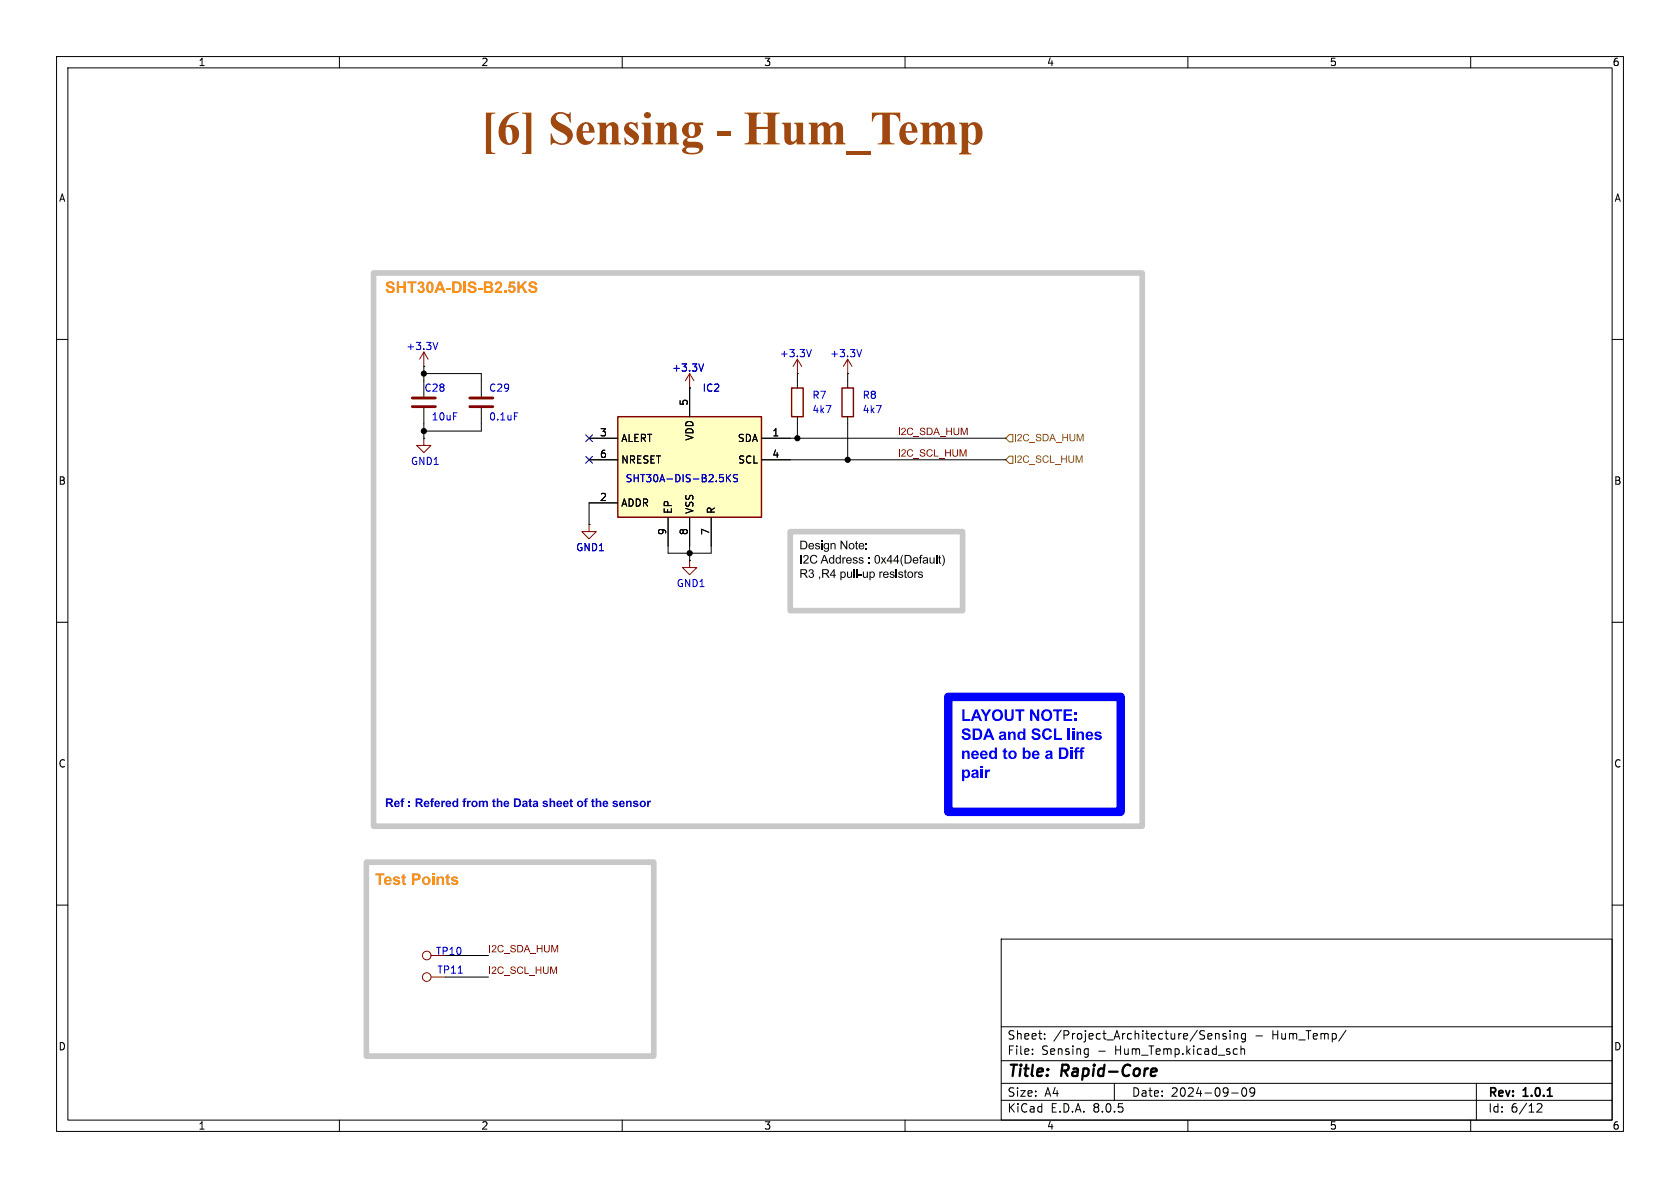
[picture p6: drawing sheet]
<svg xmlns="http://www.w3.org/2000/svg" width="297mm" height="210mm" viewBox="0 0 297 210" stroke-linecap="round" stroke-linejoin="round" font-family="sans-serif">
<g fill="none" stroke="#000" stroke-width=".18">
<path d="M10 10h277v190h-277zM12 12h273v186h-273zM60 10v2M110 10v2M160 10v2M210 10v2M260 10v2M10 60h2M285 60h2M74.9 64.8h.1M74.9 67.3v2.8M74.9 72.1v2.8"/>
<path d="M85.1 67.3v2.8M85.1 72.1v2.8M121.9 68.6h.1M10 110h2M285 110h2M10 160h2M285 160h2M177 166h108v32h-108zM60 198v2M110 198v2M160 198v2M177 194.5h108"/>
<path d="M177 191.5h108M177 187.5h108M177 181.5h108M182.5 186.3v.1M182.5 185.5v.1M184.7 183.6v.1M184.7 182.8v.1M192.2 185.4l.2 .1M192.4 185.4v1.2l-.2 .2M192.4 186.3l-.2 .1M197 191.5v3M210 198v2"/>
<path d="M214.9 182.7v1M214.9 182.8l.2-.1 .4 .1v.9M216.7 182.8l-.3-.1-.2 .2v.2l.5 .2v.3h-.5M217.5 182.2v.1M217.5 182.7v1M217.7 193.2h1.2M218.2 182.8l.2-.1 .3 .1 .1 .9M218.2 182.7v1M218.6 185.4l.1 .1M218.7 186.3l-.1 .1M219.4 184.9v1.5M219.4 185.5l.2-.1 .4 .1v.9"/>
<path d="M219.7 192.4l.2-.1a.81 .81 0 0 1 .6 .6 .81 .81 0 0 1-.3 .8l-.2 .1a.81 .81 0 0 1-.3-1.4zM220.2 182.8l-.5-.1-.2 .3v.4l.1 .2h.6M220.2 182.7v1.2l-.3 .3-.4-.1M221.8 192.9l-.3 .3h-.3l-.2-.3 .1-.5 .4-.1 .2 .1a.99 .99 0 0 1-.3 1.4h-.3M238 182.1l-1.3 2M260 198v2M261 191.5v6.5M271.7 195.2l.6-.1 .2 .1 .1 .3-.9 1.1h.9"/>
</g>
<path d="M273.6 193.8h.8" fill="none" stroke="#000" stroke-width=".3"/>
<path d="M203.6 189l.6-.1 .2 .1 .1 .4-1 .1M204.3 190.1l-.6 .1" fill="none" stroke="#000" stroke-width=".4"/>
<path d="M74.9 62.2l-.7 1.3M74.9 62.2v2.6M74.9 62.2l.8 1.3M121.9 66l-.7 1.3M121.9 66v2.6M121.9 66l.8 1.3" fill="none" stroke="#840000" stroke-width=".18"/>
<path d="M77.4 60.5l-.4 1.3M90.9 73h.7M124.4 64.3l-.4 1.3" fill="none" stroke="#0000c2" stroke-width=".18"/>
<path d="M72.9 71.9h4.1M72.9 70.4h4.1M83.1 71.9h4M83.1 70.4h4" fill="none" stroke="#840000" stroke-width=".51"/>
<path d="M109.2 73.7h25.4v17.7h-25.4z" fill="#ffffc2"/>
<path d="M109.2 73.7h25.4v17.7h-25.4zM140 68.6h2v5.1h-2zM148.8 68.6h2.1v5.1h-2.1z" fill="none" stroke="#840000" stroke-width=".25"/>
<g fill="none" stroke="#000" stroke-width=".18">
<path d="M74.9 77.5h.1M104.1 77.5h5.1M121.9 68.6v5.1M134.6 77.5h5.1M141 66h.1M141 67.3v1.3M141 73.7v1.2M149.9 66h.1M149.9 67.3v1.3M149.9 73.7v1.2M104.1 92.7h.1M104.1 88.9h5.1"/>
<path d="M104.1 81.3h5.1M118.1 91.4v5.1M121.9 99.1h.1M121.9 91.4v5.1M125.7 91.4v5.1M134.6 81.3h5.1"/>
</g>
<path d="M143.4 61.8l-.4 1.3M152.3 61.8l-.4 1.3M127.8 84.5v.5M128.4 83.9v1.3M128.6 84.4l.6 .8M129.2 83.9l-.8 .7M130.4 84l-.5-.1-.2 .2 .1 .3 .5 .3v.3l-.2 .2-.4-.1M81 172h.7" fill="none" stroke="#0000c2" stroke-width=".18"/>
<g fill="none" stroke="#840000" stroke-width=".18">
<path d="M74.9 77.5v1.2h1.3l-1.3 1.3-1.2-1.3h1.2M141 63.5l-.8 1.3M141 63.5v2.5M141 63.5l.7 1.3M149.9 63.5l-.8 1.3M149.9 63.5v2.5M149.9 63.5l.7 1.3M104.1 92.7v1.3h1.3l-1.3 1.3-1.2-1.3h1.2M121.9 99.1v1.2h1.3l-1.3 1.3-1.3-1.3h1.3M76.2 172.7h2.5M76.2 168.9h2.5"/>
<circle cx="75.4" cy="172.7" r=".76"/>
<circle cx="75.4" cy="168.9" r=".76"/>
</g>
<path d="M177.8 77.5l.6-.7h.7v1.3h-.7zM178.4 80.6h.7v1.3h-.7l-.6-.6z" fill="none" stroke="#725600" stroke-width=".18"/>
<path d="M139.7 94h30.5v14h-30.5z" fill="none" stroke="#c8c8c8" stroke-width="1"/>
<g fill="#000">
<path d="M141.5 98.1h.2v1.5h-.2zM141.5 95.6h.5a.76 .76 0 0 1 .7 .7 .76 .76 0 0 1-.7 .8h-.5v-.2h.5a.59 .59 0 0 0 .5-.6 .59 .59 0 0 0-.5-.5h-.3v1.1h-.2zM142.2 98.2a.51 .51 0 0 1 .8 .2 .51 .51 0 0 1-.4 .7l-.4 .3h.8v.2h-1l.2-.4a.7 .7 0 0 0 .4-.9 .3 .3 0 0 0-.4 .3l-.2-.1zM143.4 98.3a.66 .66 0 0 1 1.1 .2l-.2 .1a.51 .51 0 0 0-.7-.3 .51 .51 0 0 0-.2 .8 .46 .46 0 0 0 .5 .4 .46 .46 0 0 0 .4-.4h.2a.73 .73 0 0 1-1 .4 .73 .73 0 0 1-.2-1.1zM145.2 95.6h.2v.2h-.2zM145.6 98.1h.3l.6 1.5h-.3l-.1-.4h-.7l-.1 .4h-.2l.2-.6h.7l-.3-.7-.2 .7h-.2zM146.7 98.6l.3-.1 .3 .2v-.6h.2v1.5h-.2v-.1a.46 .46 0 0 1-.5 .1 .46 .46 0 0 1-.3-.5h.2a.34 .34 0 0 0 .4 .4 .34 .34 0 0 0 .2-.6 .3 .3 0 0 0-.4-.2 .3 .3 0 0 0-.2 .4h-.2zM148.6 95.6h.2l.8 1.2v-1.2h.2v1.5h-.2l-.8-1.2v1.2h-.2zM147.8 98.6l.4-.1 .3 .2v-.6h.1v1.5h-.1v-.1a.46 .46 0 0 1-.6 .1 .46 .46 0 0 1-.2-.5h.2a.34 .34 0 0 0 .4 .4 .34 .34 0 0 0 .2-.6 .3 .3 0 0 0-.4-.2 .3 .3 0 0 0-.2 .4h-.2zM148.9 98.5h.2v.2l.2-.2h.2v.2a.24 .24 0 0 0-.3 .1 .24 .24 0 0 0-.1 .2v.6h-.2zM149.7 98.7a.51 .51 0 0 1 .6-.1 .51 .51 0 0 1 .3 .5h-.8l.2 .4 .6-.2a.52 .52 0 0 1-.7 .3 .52 .52 0 0 1-.3-.6h.8l-.1-.2-.2-.1h-.2l-.1 .3h-.2zM150.8 98.6l.5-.1 .3 .3-.4-.1a.15 .15 0 0 0-.2 0 .15 .15 0 0 0 0 .2 .42 .42 0 0 1 .5 .1 .42 .42 0 0 1 0 .5l-.5 .1-.3-.3h.2l.1 .1a.24 .24 0 0 0 .3 .1 .24 .24 0 0 0 .1-.3 .24 .24 0 0 0-.3-.1l-.3-.1z"/>
<path d="M151.3 95.7l.2-.1v.4h.2v.1h-.2v.7l.2 .3-.4-.1v-.9h-.1zM151.9 98.6l.5-.1 .2 .3-.4-.1a.15 .15 0 0 0-.2 0 .15 .15 0 0 0 .1 .2 .42 .42 0 0 1 .5 .1 .42 .42 0 0 1 0 .5l-.5 .1-.3-.3h.2v.1a.24 .24 0 0 0 .4 .1 .24 .24 0 0 0 .1-.3 .24 .24 0 0 0-.4-.1l-.3-.1zM153.5 99.4h.2v.2h-.2zM154.8 98.2a.58 .58 0 0 1 .7 .1 .58 .58 0 0 1 .1 .7 .52 .52 0 0 1-.6 .6 .52 .52 0 0 1-.4-.7l.2 .1a.35 .35 0 0 0 .3 .5 .35 .35 0 0 0 .3-.5v-.1a.36 .36 0 0 0-.1-.5 .36 .36 0 0 0-.5 0v.5h-.2zM155.7 98.5h.3l.2 .4 .3-.4h.2l-.4 .5 .4 .6h-.2l-.3-.4-.3 .4h-.2l.4-.5zM157.4 98.1h.2v1h.2v.2h-.2v.3h-.2v-.3h-.6v-.2h.6v-.7l-.5 .7h-.1zM158.6 98.1h.2v1h.2v.2h-.2v.3h-.2v-.3h-.7v-.2h.7v-.7l-.5 .7h-.2zM159.9 98.1h.5a.76 .76 0 0 1 .8 .8 .76 .76 0 0 1-.7 .7h-.6v-.2h.5a.59 .59 0 0 0 .6-.5 .59 .59 0 0 0-.6-.6h-.3v1.1h-.2zM161.5 98.7a.51 .51 0 0 1 .6-.1 .51 .51 0 0 1 .3 .5h-.9l.3 .4 .6-.2a.52 .52 0 0 1-.7 .3 .52 .52 0 0 1-.3-.6h.8l-.1-.2-.2-.1h-.2l-.1 .3h-.2zM162.7 98.2a.21 .21 0 0 1 .2-.1 .21 .21 0 0 1 .2 .2l-.3 .1v.1h.2v.2h-.2v.9h-.2v-.9h-.1v-.2h.1zM163.2 98.6a.47 .47 0 0 1 .5-.1 .47 .47 0 0 1 .4 .4v.7h-.2v-.1a.44 .44 0 0 1-.5 .2 .44 .44 0 0 1-.3-.4h.2a.27 .27 0 0 0 .4 .2 .27 .27 0 0 0 .1-.4l-.7 .2 .1-.2 .5-.1a.18 .18 0 0 0 .2-.3 .17 .17 0 0 0-.3 0l-.3 .2-.2-.1zM164.3 98.5h.2v.6a.27 .27 0 0 0 .3 .4 .27 .27 0 0 0 .2-.4v-.6h.2v1.1h-.1v-.1a.39 .39 0 0 1-.5 .1 .39 .39 0 0 1-.3-.4z"/>
<path d="M165.5 98.1h.2v1.5h-.2zM166 98.3l.2-.2v.4h.2v.2h-.2v.6l.2 .3-.4-.1v-.8h-.1zM141.5 100.6h.7a.42 .42 0 0 1 .5 .4 .42 .42 0 0 1-.4 .5l.5 .6h-.2l-.4-.5-.3-.1h-.2v.6h-.2v-.8h.6a.27 .27 0 0 0 .4-.2 .27 .27 0 0 0-.3-.3h-.5v.5h-.2zM143.1 100.7a.4 .4 0 0 1 .6 0 .4 .4 0 0 1-.1 .6 .47 .47 0 0 1 0 .8 .47 .47 0 0 1-.7-.4h.2a.31 .31 0 0 0 .4 .3 .31 .31 0 0 0 .2-.4 .31 .31 0 0 0-.4-.2v-.1a.26 .26 0 0 0 .3-.3 .26 .26 0 0 0-.2-.3 .26 .26 0 0 0-.3 .3h-.2zM145.3 100.6h.7a.42 .42 0 0 1 .5 .4 .42 .42 0 0 1-.4 .5l.6 .6h-.3l-.4-.5-.2-.1h-.3v.6h-.2v-.8h.7a.27 .27 0 0 0 .3-.2 .27 .27 0 0 0-.3-.3h-.5v.5h-.2zM147.4 100.6h.2v1h.2v.2h-.2v.3h-.2v-.3h-.7v-.2h.7v-.7l-.5 .7h-.2zM150.9 100.6h.2v1.5h-.2zM151.4 100.6h.2v1.5h-.2zM158.4 100.6h.2v.2h-.2zM159.6 98.1h.1l-.3 .6a1.77 1.77 0 0 0 .3 1.4 1.37 1.37 0 0 1-.1-2zM159.9 100.8l.2-.1v.3h.2v.2h-.2v.6l.2 .3h-.3l-.1-.9h-.1zM166.5 98.1a1.25 1.25 0 0 1 0 2 1.77 1.77 0 0 0 0-2z"/>
</g>
<path d="M167.6 123.2h30.5v20.3h-30.5z" fill="none" stroke="#00f" stroke-width="1.5"/>
<g fill="#00f">
<path d="M170.1 125.4h.4v1.7h1v.3h-1.4z"/>
<path d="M172.4 125.4h.4l.8 2h-.4l-.2-.4h-.8l-.2 .4h-.4l.3-.8h1l-.3-.7-.3 .7h-.4z"/>
<path d="M173.4 125.4h.4l.5 .8 .5-.8h.4l-.7 1.2v.8h-.4v-.8z"/>
<path d="M175.6 125.6a1.01 1.01 0 0 1 1.5 .2 1.01 1.01 0 0 1-.2 1.4 1.01 1.01 0 0 1-1.4-.2l-.1-.6h.4a.6 .6 0 0 0 .7 .7 .6 .6 0 0 0 .4-.9 .56 .56 0 0 0-.7-.5 .56 .56 0 0 0-.4 .7h-.4z"/>
<path d="M177.6 125.4h.4v1.1a.43 .43 0 0 0 .4 .6 .43 .43 0 0 0 .4-.6v-1.1h.4v1.1a.82 .82 0 0 1-.8 1 .82 .82 0 0 1-.8-1z"/>
<path d="M179.5 125.4h1.6v.4h-.6v1.6h-.4v-1.6h-.6z"/>
<path d="M182.1 125.4h.4l.8 1.4v-1.4h.4v2h-.4l-.8-1.3v1.3h-.4z"/>
<path d="M184.3 125.6a1.01 1.01 0 0 1 1.5 .2 1.01 1.01 0 0 1-.2 1.4 1.01 1.01 0 0 1-1.4-.2l-.1-.6h.4a.6 .6 0 0 0 .7 .7 .6 .6 0 0 0 .4-.9 .56 .56 0 0 0-.7-.5 .56 .56 0 0 0-.4 .7h-.4z"/>
<path d="M186.2 125.4h1.6v.4h-.6v1.6h-.4v-1.6h-.6z"/>
<path d="M188 125.4h1.5v.4h-1.1v.4h1v.3h-1v.6h1.2v.3h-1.6z"/>
<path d="M190 126h.3v.3h-.3z"/>
<path d="M190 127.1h.3v.3h-.3z"/>
<path d="M170.2 128.9a.82 .82 0 0 1 1.4 .5h-.4a.34 .34 0 0 0-.4-.3 .34 .34 0 0 0-.3 .3 1.29 1.29 0 0 1 1.1 .8 .84 .84 0 0 1-.8 .6 .84 .84 0 0 1-.8-.7h.4a.4 .4 0 0 0 .4 .4 .4 .4 0 0 0 .4-.4 1.3 1.3 0 0 1-1.1-.8z"/>
<path d="M172 128.8h.7a1.02 1.02 0 0 1 .9 1 1.02 1.02 0 0 1-.9 1h-.7v-.3h.7a.73 .73 0 0 0 .4-1.3l-.7-.1v1.4h-.4z"/>
<path d="M174.6 128.8h.4l.8 2h-.4l-.2-.5h-.8l-.2 .5h-.4l.3-.8h.9l-.2-.7-.3 .7h-.4z"/>
<path d="M176.8 129.4a.65 .65 0 0 1 .6-.1 .65 .65 0 0 1 .5 .6v.9h-.3l-.1-.2-.4 .2a.44 .44 0 0 1-.5-.4h.4a.29 .29 0 0 0 .3 .1 .29 .29 0 0 0 .2-.4l-.5 .3h-.4l.2-.4 .7-.2a.26 .26 0 0 0-.3-.2 .26 .26 0 0 0-.2 .2l-.4-.1z"/>
<path d="M178.2 129.3h.4v.2a.52 .52 0 0 1 .6-.2 .52 .52 0 0 1 .4 .6v.9h-.4v-.9a.32 .32 0 0 0-.4-.3 .32 .32 0 0 0-.2 .5v.7h-.4z"/>
<path d="M180 129.5a.57 .57 0 0 1 .9 0v-.7h.4v2h-.4v-.2a.61 .61 0 0 1-.7 .1 .61 .61 0 0 1-.3-.7h.3a.37 .37 0 0 0 .4 .5 .37 .37 0 0 0 .3-.5 .33 .33 0 0 0-.4-.4 .33 .33 0 0 0-.3 .4h-.3z"/>
<path d="M182.5 128.9a.82 .82 0 0 1 1.4 .5h-.4a.34 .34 0 0 0-.3-.3 .34 .34 0 0 0-.4 .3 1.29 1.29 0 0 1 1.2 .8 .84 .84 0 0 1-.9 .6 .84 .84 0 0 1-.8-.7h.4a.4 .4 0 0 0 .4 .4 .4 .4 0 0 0 .4-.4 1.3 1.3 0 0 1-1.1-.8z"/>
<path d="M184.5 129a.87 .87 0 0 1 1.5 .4h-.4a.51 .51 0 0 0-.7-.3 .51 .51 0 0 0-.3 .8 .48 .48 0 0 0 .4 .5 .48 .48 0 0 0 .6-.4l.4 .1a.94 .94 0 0 1-1.3 .6 .94 .94 0 0 1-.4-1.4z"/>
<path d="M186.3 128.8h.4v1.7h1v.3h-1.4z"/>
</g>
<path d="M188.9 128.8v2" fill="none" stroke="#00f" stroke-width=".39"/>
<g fill="#00f">
<path d="M189.5 128.8h.4v.3h-.4z"/>
<path d="M189.5 129.3h.4v1.5h-.4z"/>
<path d="M190.3 129.3h.4v.2a.52 .52 0 0 1 .6-.2 .52 .52 0 0 1 .3 .6v.9h-.4v-.9a.32 .32 0 0 0-.4-.3 .32 .32 0 0 0-.1 .5v.7h-.4z"/>
<path d="M192.1 129.5a.7 .7 0 0 1 .8-.1 .7 .7 0 0 1 .4 .8h-1a.3 .3 0 0 0 .2 .3 .3 .3 0 0 0 .4-.1h.3a.71 .71 0 0 1-.9 .4 .71 .71 0 0 1-.4-.9h1a.29 .29 0 0 0-.3-.3 .29 .29 0 0 0-.3 .3h-.4z"/>
<path d="M193.6 129.5l.3-.2h.5l.3 .4-.3 .1a.26 .26 0 0 0-.3-.2 .26 .26 0 0 0-.2 .2l.3 .1a.52 .52 0 0 1 .6 .6 .52 .52 0 0 1-.8 .3l-.3-.1-.3-.3 .4-.1 .1 .1a.28 .28 0 0 0 .3 .2 .28 .28 0 0 0 .2-.3l-.4-.1a.47 .47 0 0 1-.4-.2 .47 .47 0 0 1 0-.5z"/>
<path d="M175 132.9a.57 .57 0 0 1 .9 0v-.8h.4v2.1h-.4v-.3a.61 .61 0 0 1-.8 .2 .61 .61 0 0 1-.3-.7h.4a.37 .37 0 0 0 .4 .5 .37 .37 0 0 0 .3-.6 .33 .33 0 0 0-.4-.4 .33 .33 0 0 0-.3 .5h-.4z"/>
<path d="M177.4 132.4l.4-.2v.5h.3v.3h-.3v.7l.1 .2h.2v.2a.44 .44 0 0 1-.5 0 .44 .44 0 0 1-.2-.5v-.6h-.2z"/>
<path d="M180.8 132.1h.4v.8a.73 .73 0 0 1 1 .3 .73 .73 0 0 1-.4 1h-.4l-.2-.3v.3h-.4v-.8h.4a.37 .37 0 0 0 .4 .5 .37 .37 0 0 0 .2-.6 .33 .33 0 0 0-.3-.4 .33 .33 0 0 0-.3 .5h-.4z"/>
<path d="M187.2 132.1h.7a1.02 1.02 0 0 1 1 1 1.02 1.02 0 0 1-.9 1.1h-.8v-.4h.7a.73 .73 0 0 0 .4-1.2l-.7-.1v1.3h-.4z"/>
<path d="M189.2 132.1h.4v.4h-.4z"/>
<path d="M190.1 132.2l.7-.1v.3h-.3l-.1 .1v.2h.3v.3h-.3v1.2h-.4v-1.2h-.2v-.3h.2z"/>
<path d="M191.1 132.2l.7-.1-.1 .3h-.3v.1v.2h.3v.3h-.3v1.2h-.4v-1.2h-.2v-.3h.2z"/>
</g>
<path d="M66 48.3h135.9v97.8h-135.9zM64.8 152.4h50.8v34.3h-50.8z" fill="none" stroke="#c8c8c8" stroke-width="1"/>
<g fill="none" stroke="#000" stroke-width=".18">
<path d="M74.9 64.8v2.5M74.9 74.9v2.6M74.9 66h10.2v1.3M85.1 74.9v1.3h-10.2M104.1 77.5h5.1M121.9 68.6h.1M121.9 68.6v5.1M134.6 77.5h43.2M141 66v1.3M141 74.9v2.6M149.9 66v1.3M149.9 74.9v6.4"/>
<path d="M104.1 92.7h.1M104.1 81.3h5.1M109.2 88.9h-5.1v3.8M118.1 91.4v6.4h7.6v-6.4M121.9 91.4v7.7M134.6 81.3h43.2M78.7 172.7h7.7M78.7 168.9h7.7"/>
</g>
<path d="M103.5 76.9l1.2 1.2M104.7 76.9l-1.2 1.2M103.5 80.7l1.2 1.2M104.7 80.7l-1.2 1.2" fill="none" stroke="#000084" stroke-width=".18"/>
<path d="M124.4 64.3l-.4 1.3M127.8 84.5v.5M128.4 83.9v1.3M128.6 84.4l.6 .8M129.2 83.9l-.8 .7M130.4 84l-.5-.1-.2 .2 .1 .3 .5 .3v.3l-.2 .2-.4-.1" fill="none" stroke="#0000c2" stroke-width=".18"/>
<g fill="#000" stroke="#000" stroke-width=".18">
<circle cx="74.9" cy="66" r=".46"/>
<circle cx="74.9" cy="76.2" r=".46"/>
<circle cx="141" cy="77.5" r=".46"/>
<circle cx="121.9" cy="97.8" r=".46"/>
<circle cx="149.9" cy="81.3" r=".46"/>
</g>
<text font-size="8.4" fill="#9f480f" x="85" y="27.7">[6] Sensing- Hum_Temp</text>
<g font-size="2.8" fill="#ff8e0d">
<text x="68.1" y="52.1">SHT30A-DIS-B2.5KS</text>
<text x="66.3" y="156.8">Test Points</text>
</g>
<g font-size="2.8" fill="#00f">
<text x="169.9" y="135.3">need to be a Diff</text>
<text x="169.9" y="138.7">pair</text>
</g>
<g font-size="2.8">
<text x="178" y="190.9">Title:</text>
<text x="187.7" y="190.9">Rapid-Core</text>
</g>
<g font-size="2.1">
<text x="141.3" y="98">Design Note:</text>
<text x="141.3" y="103">R3 ,R4 pull-up resistors</text>
<text x="178" y="184">Sheet:</text>
<text x="186.2" y="184">/Project_Architecture/Sensing</text>
<text x="221.9" y="184">-</text>
<text x="225" y="184">Hum_Temp/</text>
<text x="178" y="186.7">File:</text>
<text x="184.1" y="186.7">Sensing</text>
<text x="194.1" y="186.7">-</text>
<text x="197.3" y="186.7">Hum_Temp.kicad_sch</text>
<text x="178" y="196.9">KiCad</text>
<text x="178" y="194.1">Size:</text>
<text x="184.7" y="194.1">A4</text>
<text x="185.7" y="196.9">E.D.A.</text>
<text x="193.3" y="196.9">8.0.5</text>
<text x="200" y="194.1">Date:</text>
<text x="207" y="194.1">2024-09-09</text>
<text x="263" y="194.3">Rev:</text>
<text x="263" y="196.9">Id:</text>
<text x="267.1" y="196.9">6/12</text>
<text x="269.4" y="194.3">1.0.1</text>
</g>
<text font-size="2.1" fill="#0000c2" x="68.1" y="142.9">Ref : Refered from the Data sheet of the sensor</text>
<g font-size="1.8">
<text x="35" y="11.9">1</text>
<text x="85" y="11.9">2</text>
<text x="135" y="11.9">3</text>
<text x="185" y="11.9">4</text>
<text x="235" y="11.9">5</text>
<text x="285" y="11.9">6</text>
<text x="10.3" y="35.9">A</text>
<text x="285.3" y="35.9">A</text>
<text x="121.7" y="71.8" transform="rotate(-90 121.7 71.8)">5</text>
<text x="106" y="77.2">3</text>
<text x="122.8" y="78" transform="rotate(-90 122.8 78)">VDD</text>
<text x="136.5" y="77.2">1</text>
<text x="106" y="81">6</text>
<text x="109.7" y="78.3">ALERT</text>
<text x="109.7" y="82.1">NRESET</text>
<text x="130.3" y="78.3">SDA</text>
<text x="130.4" y="82.1">SCL</text>
<text x="136.5" y="81">4</text>
<text x="10.3" y="85.9">B</text>
<text x="106" y="88.6">2</text>
<text x="109.7" y="89.8">ADDR</text>
<text x="285.3" y="85.9">B</text>
<text x="117.9" y="94.7" transform="rotate(-90 117.9 94.7)">9</text>
<text x="119" y="90.9" transform="rotate(-90 119 90.9)">EP</text>
<text x="121.7" y="94.7" transform="rotate(-90 121.7 94.7)">8</text>
<text x="122.8" y="90.9" transform="rotate(-90 122.8 90.9)">VSS</text>
<text x="125.5" y="94.7" transform="rotate(-90 125.5 94.7)">7</text>
<text x="126.6" y="90.9" transform="rotate(-90 126.6 90.9)">R</text>
<text x="10.3" y="135.9">C</text>
<text x="285.3" y="135.9">C</text>
<text x="10.3" y="185.9">D</text>
<text x="285.3" y="185.9">D</text>
<text x="35" y="199.9">1</text>
<text x="85" y="199.9">2</text>
<text x="135" y="199.9">3</text>
<text x="185" y="199.9">4</text>
<text x="235" y="199.9">5</text>
<text x="285" y="199.9">6</text>
</g>
<g font-size="1.8" fill="#0000c2">
<text x="71.7" y="62.1">+3.3V</text>
<text x="118.7" y="65.9">+3.3V</text>
<text x="137.8" y="63.3">+3.3V</text>
<text x="146.7" y="63.3">+3.3V</text>
<text x="74.9" y="69.4">C28</text>
<text x="86.4" y="69.4">C29</text>
<text x="124.1" y="69.4">IC2</text>
<text x="143.5" y="70.7">R7</text>
<text x="152.4" y="70.7">R8</text>
<text x="76.2" y="74.5">10uF</text>
<text x="86.4" y="74.5">0.1uF</text>
<text x="143.5" y="73.3">4k7</text>
<text x="152.4" y="73.3">4k7</text>
<text x="72.5" y="82.4">GND1</text>
<text x="110.5" y="85.4">SHT30A-DIS-B2.5KS</text>
<text x="101.8" y="97.6">GND1</text>
<text x="119.5" y="104">GND1</text>
<text x="77" y="169">TP10</text>
<text x="77.2" y="172.3">TP11</text>
</g>
<g font-size="1.8" fill="#840000">
<text x="158.7" y="77.1">I2C_SDA_HUM</text>
<text x="158.7" y="80.9">I2C_SCL_HUM</text>
<text x="86.4" y="172.4">I2C_SCL_HUM</text>
<text x="86.4" y="168.6">I2C_SDA_HUM</text>
</g>
<g font-size="1.8" fill="#725600">
<text x="179.3" y="78.5">I2C_SDA_HUM</text>
<text x="179.3" y="82.3">I2C_SCL_HUM</text>
</g>
</svg>
